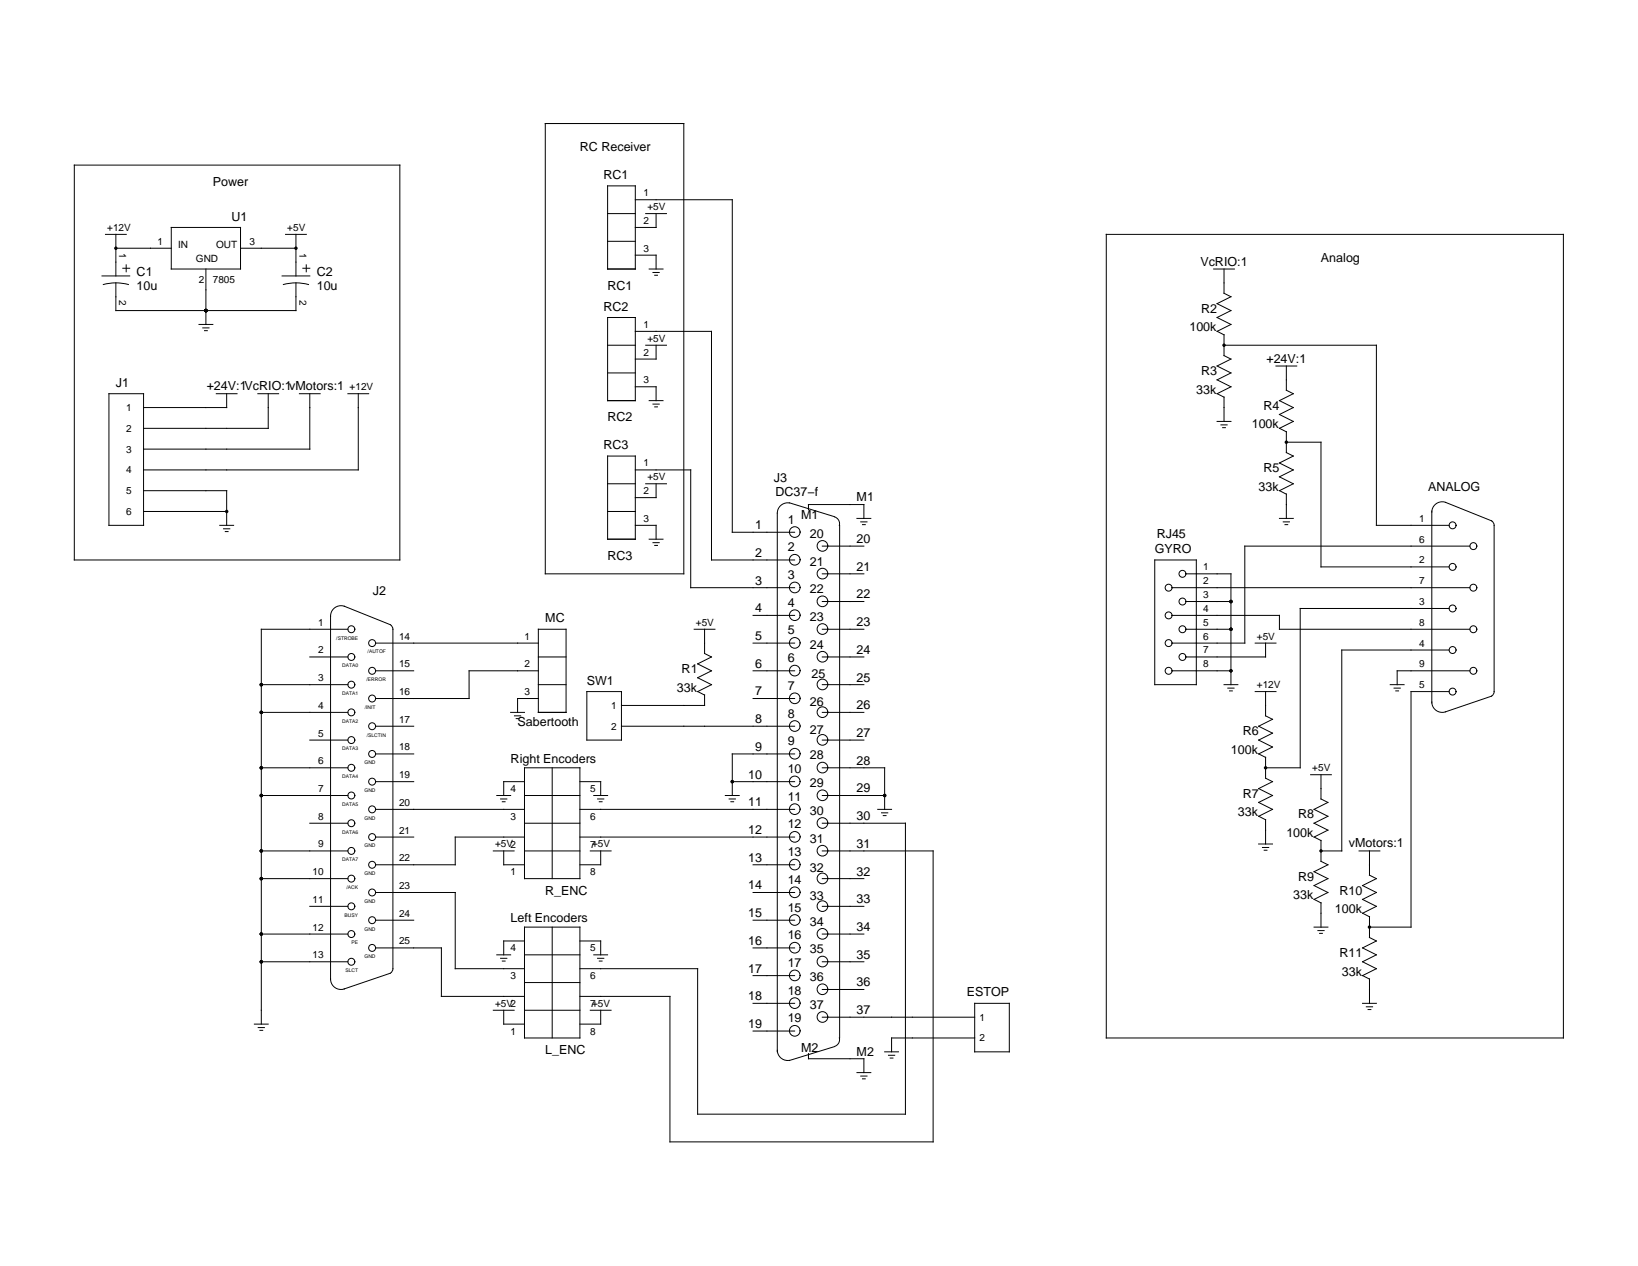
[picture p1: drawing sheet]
<svg xmlns="http://www.w3.org/2000/svg" width="279mm" height="216mm" viewBox="0 0 279 216" stroke-linecap="round" stroke-linejoin="round" font-family="sans-serif">
<g fill="none" stroke="#000" stroke-width=".17">
<path d="M12.7 28.2h55.5v67.3h-55.5zM18 40h3.5M19.8 40v7.1M29.2 38.8h11.8v7.1h-11.8zM48.7 40h3.6M50.5 40v7.1M93 21.1h23.6v76.8h-23.6zM103.6 31.7h4.8v14.2h-4.8zM103.6 36.4h4.8M108.4 34.1h16.5v56.7h10.6M110.1 36.4h3.6M111.9 36.4v2.4h-3.5"/>
<path d="M188.7 40h78v137h-78zM17.4 47.1h4.7M17.6 48.5a8.3 8.3 0 0 1 4.3 0M19.8 42.3h9.4M19.8 48.2v4.8h30.7v-4.8M20.9 45.7h1.2M21.5 45.2v1.2M33.9 55.3h2.4M34.6 55.9h1.1M34.9 56.4h.5M35.1 45.9v9.4M41 42.3h9.5"/>
<path d="M48.1 47.1h4.7M48.3 48.5a8.3 8.3 0 0 1 4.3 0M51.7 45.7h1.1M52.2 45.2v1.2M103.6 54.1h4.8v14.2h-4.8zM103.6 41.2h4.8M103.6 58.9h4.8M108.4 56.5h13v39h14.1M108.4 43.5h3.5v2.4M110.1 58.9h3.6M110.7 45.9h2.4M111.4 46.5h1"/>
<path d="M111.7 46.9h.4M111.9 58.9v2.3h-3.5M207 45.9h3.6M208.8 58.9h26v30.7h12.4M208.8 45.9v4.1l1.2 .6-2.4 1.2 2.4 1.2-2.4 1.1 2.4 1.2-2.4 1.2 1.2 .6M208.8 57.1v3.5l1.2 .6-2.4 1.2 2.4 1.2-2.4 1.2 2.4 1.2-2.4 1.1M18.6 67.1h5.9v22.5h-5.9zM36.9 67.1h3.5M38.7 67.1v2.4h-14.2M44 67.1h3.5M45.8 67.1v6h-21.3M51.1 67.1h3.5"/>
<path d="M52.8 67.1v9.5h-28.3M59.3 67.1h3.6M61.1 67.1v13h-36.6M103.6 77.8h4.8v14.2h-4.8zM103.6 63.6h4.8M108.4 66h3.5v2.3M110.7 68.3h2.4M111.4 68.9h1M111.7 69.4h.4M207.6 67.1l1.2 .6v4.2M207.6 71.9h2.4M208.3 72.5h1"/>
<path d="M208.5 72.9h.5M217.6 62.4h3.6M219.4 75.4h5.9v21.3h21.9M219.4 62.4v4.2l1.2 .5-2.4 1.2 2.4 1.2-2.4 1.2 2.4 1.2-2.4 1.2 1.2 .5M219.4 73.6v3.6l1.2 .6-2.4 1.2 2.4 1.1-2.4 1.2 2.4 1.2-2.4 1.2 1.2 .6v4.1M24.5 87.2h14.2M24.5 83.7h14.2v5.9M37.5 89.6h2.3M38.1 90.2h1.1M38.4 90.7h.5M103.6 82.5h4.8M103.6 87.2h4.8"/>
<path d="M108.4 80.1h9.4v20.1h17.7M108.4 89.6h3.5v2.4M110.1 82.5h3.6M110.7 92h2.4M111.4 92.5h1M111.7 93h.4M111.9 82.5v2.4h-3.5M134.6 85.8a1.77 1.77 0 0 0-2 1.7v91.9M134.7 85.8l7.6 2.3M137.9 86.9v-.9h9.5v2.4M140.3 93.1h7.1M140.3 97.9h7.1"/>
<path d="M142.4 88.2a1.19 1.19 0 0 1 .8 1.4M143.2 89.6v87.4M146.2 88.4h2.3M146.8 89h1.1M147.1 89.5h.5M197 95.5h7.1v21.3h-7.1zM202.3 97.9h7.7v18.9M218.2 88.4h2.4M218.9 89h1.1M219.2 89.5h.5M244.2 87.3a1.77 1.77 0 0 1 2.4-1.6l7.8 3.1 .4 .5 .1 28.6-.2 .6-.3 .2-7.8 2.7M244.2 87.2v32.7"/>
<path d="M250.7 93.1h-38.4v16.6h-12.4M44.6 116.8h14.7M52.8 112h6.5M58.7 103.4l7.9 3.1 .2 .2 .2 .6v57.9v.3l-.4 .5-7.9 2.6M58.8 103.4a1.77 1.77 0 0 0-2.4 1.7v61.9a1.77 1.77 0 0 0 2.4 1.6M59.3 107.3h-14.7v67.3M64.1 109.7h27.7M64.1 114.4h6.5M91.8 114.4h-11.8v4.7h-15.9M91.8 119.1h-3.5v2.4M91.8 107.3h4.8v14.2h-4.8zM91.8 112h4.8"/>
<path d="M91.8 116.8h4.8M100.1 117.9h5.9v8.3h-5.9zM118.4 107.3h3.6M120.2 118.5v1.8h-14.2M120.2 107.3v4.1l1.2 .6-2.4 1.2 2.4 1.2-2.4 1.2 2.4 1.2-2.4 1.1 1.2 .6M128.5 109.7h7M128.5 114.4h7M128.5 119.1h7M128.5 104.9h7M140.3 107.3h7.1M140.3 112h7.1M140.3 116.8h7.1"/>
<path d="M140.3 102.6h7.1M199.9 114.4h10.1M199.9 104.9h18.3v2.4h32.5M199.9 100.2h50.8M202.3 107.3h7.7M202.3 102.6h7.7M208.8 116.8h2.3M209.4 117.4h1.1M209.7 117.8h.5M214.1 109.7h3.5M214.1 117.9h3.5M215.9 109.7v2.3h-13.6"/>
<path d="M215.9 117.9v4.2l1.2 .6-2.4 1.1 2.4 1.2-2.4 1.2 2.4 1.2-2.4 1.2 1.2 .6M237.1 116.8h2.4M237.8 117.4h1.1M238.1 117.8h.5M244.2 119.7a1.77 1.77 0 0 0 2.4 1.7M247.2 110.9h-18.3v34.2h-3.6M247.2 103.8h-25.4v27.1h-5.9M247.2 117.9h-6.5v40.2h-7.1M250.7 114.4h-12.4v2.4M44.6 121.5h14.7M44.6 135.7h14.7M44.6 130.9h14.7"/>
<path d="M52.8 126.2h6.5M64.1 138h25.4M64.1 133.3h6.5M64.1 123.8h6.5M64.1 128.6h6.5M84.7 135.7h2.4M85.4 136.3h1.1M85.7 136.7h.5M87.1 121.5h2.4M87.8 122.1h1M88 122.6h.5M89.5 133.3h-3.6v2.4"/>
<path d="M89.5 135.7h9.4M89.5 130.9h9.4v18.9h-9.4zM94.2 130.9v18.9M98.9 138h36.6M98.9 133.3h3.6v2.4M101.3 135.7h2.3M101.9 136.3h1.1M102.2 136.7h.5M106 123.8h29.5M123.7 135.7h2.4M124.4 136.3h1M124.7 136.7h.4"/>
<path d="M124.9 133.3h10.6M135.5 128.6h-10.6v7.1M140.3 121.5h7.1M140.3 135.7h10.6M140.3 130.9h10.6v7.1M140.3 126.2h7.1M149.7 138h2.4M150.4 138.6h1M150.7 139.1h.4M215.9 129.1v3.6l1.2 .6-2.4 1.2 2.4 1.2-2.4 1.1 2.4 1.2-2.4 1.2 1.2 .6v4.1M223.6 132.1h3.5M225.3 132.1v4.2l1.2 .5-2.4 1.2 2.4 1.2-2.4 1.2 2.4 1.2-2.4 1.2"/>
<path d="M44.6 145.1h14.7M44.6 149.8h14.7M44.6 159.3h14.7M52.8 140.4h6.5M52.8 154.6h6.5M64.1 142.8h6.5M64.1 152.2h13.6v13h11.8M64.1 156.9h6.5M84.1 145.1h3.6M85.9 145.1v2.4h3.6M89.5 142.8h-11.8v4.7h-13.6M89.5 140.4h9.4"/>
<path d="M89.5 145.1h9.4M89.5 158.1h9.4v18.9h-9.4zM94.2 158.1v18.9M98.9 142.8h36.6M100.7 145.1h3.5M102.5 145.1v2.4h-3.6M128.5 147.5h7M128.5 152.2h7M128.5 156.9h7M140.3 140.4h14.1v49.6h-35.4v-24.8h-20.1M140.3 145.1h18.9v49.6h-44.9v-24.8h-15.4M140.3 149.8h7.1"/>
<path d="M140.3 159.3h7.1M140.3 154.6h7.1M214.7 143.9h2.4M215.3 144.5h1.1M215.6 145h.5M224.1 158.1h2.4M224.1 142.7l1.2 .6v3.6l1.2 .6-2.4 1.2 2.4 1.1-2.4 1.2 2.4 1.2-2.4 1.2 1.2 .6M224.8 158.7h1.1M225.1 159.2h.5M225.3 154v4.1M231.8 145.1h3.6M233.6 145.1v4.1l1.2 .6-2.4 1.2 2.4 1.2-2.4 1.2 2.4 1.2-2.4 1.1 1.2 .6v3.6l1.2 .6-2.4 1.2 2.4 1.1-2.4 1.2 2.4 1.2-2.4 1.2"/>
<path d="M43.4 174.6h2.4M44 175.2h1.1M44.3 175.7h.5M44.6 164h14.7M64.1 161.7h11.2v8.2h14.2M84.1 172.3h3.6M84.7 162.8h2.4M85.4 163.4h1.1M85.7 163.9h.5M85.9 172.3v2.3h3.6M89.5 160.5h-3.6v2.3M89.5 167.6h9.4"/>
<path d="M89.5 162.8h9.4M89.5 172.3h9.4M98.9 160.5h3.6v2.3M100.7 172.3h3.5M101.3 162.8h2.3M101.9 163.4h1.1M102.2 163.9h.5M102.5 172.3v2.3h-3.6M128.5 161.7h7M128.5 166.4h7M128.5 171.1h7M128.5 175.8h7"/>
<path d="M132.6 179.1a1.77 1.77 0 0 0 2 1.7M137.9 179.7v.9h9.5v2.3M140.3 164h7.1M140.3 168.7h7.1M140.3 173.5h26M142.3 178.5l-7.6 2.4M143.2 177v.2a1.19 1.19 0 0 1-.8 1.2M150.9 179.4h2.4M151.5 180h1.1M166.3 177h-14.2v2.4M166.3 171.1h5.9v8.3h-5.9zM232.4 171.1h2.4"/>
<path d="M232.4 166.4l1.2 .6M233.1 171.7h1M233.4 172.2h.4M233.6 166.9v4.2M146.2 182.9h2.3M146.8 183.5h1.1M147.1 184h.5M151.8 180.4h.5"/>
<circle cx="135.6" cy="90.7" r=".91"/>
<circle cx="135.6" cy="95.5" r=".91"/>
<circle cx="140.3" cy="97.8" r=".91"/>
<circle cx="140.3" cy="93.1" r=".91"/>
<circle cx="201.7" cy="97.9" r=".59"/>
<circle cx="247.8" cy="89.6" r=".59"/>
<circle cx="247.8" cy="96.7" r=".59"/>
<circle cx="251.3" cy="93.1" r=".59"/>
<circle cx="59.9" cy="112" r=".59"/>
<circle cx="59.9" cy="107.3" r=".59"/>
<circle cx="59.9" cy="116.8" r=".59"/>
<circle cx="63.5" cy="119.1" r=".59"/>
<circle cx="63.5" cy="114.4" r=".59"/>
<circle cx="63.5" cy="109.7" r=".59"/>
<circle cx="135.6" cy="109.6" r=".91"/>
<circle cx="135.6" cy="114.4" r=".91"/>
<circle cx="135.6" cy="119.1" r=".91"/>
<circle cx="135.6" cy="104.9" r=".91"/>
<circle cx="135.6" cy="100.2" r=".91"/>
<circle cx="140.3" cy="102.5" r=".91"/>
<circle cx="140.3" cy="116.7" r=".91"/>
<circle cx="140.3" cy="107.3" r=".91"/>
<circle cx="140.3" cy="112" r=".91"/>
<circle cx="199.3" cy="104.9" r=".59"/>
<circle cx="199.3" cy="114.4" r=".59"/>
<circle cx="199.3" cy="100.2" r=".59"/>
<circle cx="199.3" cy="109.7" r=".59"/>
<circle cx="201.7" cy="112" r=".59"/>
<circle cx="201.7" cy="107.3" r=".59"/>
<circle cx="201.7" cy="102.6" r=".59"/>
<circle cx="247.8" cy="117.9" r=".59"/>
<circle cx="247.8" cy="110.9" r=".59"/>
<circle cx="247.8" cy="103.8" r=".59"/>
<circle cx="251.3" cy="114.4" r=".59"/>
<circle cx="251.3" cy="107.3" r=".59"/>
<circle cx="251.3" cy="100.2" r=".59"/>
<circle cx="59.9" cy="126.2" r=".59"/>
<circle cx="59.9" cy="135.7" r=".59"/>
<circle cx="59.9" cy="121.5" r=".59"/>
<circle cx="59.9" cy="130.9" r=".59"/>
<circle cx="63.5" cy="133.3" r=".59"/>
<circle cx="63.5" cy="138" r=".59"/>
<circle cx="63.5" cy="128.6" r=".59"/>
<circle cx="63.5" cy="123.8" r=".59"/>
<circle cx="135.6" cy="138" r=".91"/>
<circle cx="135.6" cy="123.8" r=".91"/>
<circle cx="135.6" cy="128.5" r=".91"/>
<circle cx="135.6" cy="133.3" r=".91"/>
<circle cx="140.3" cy="130.9" r=".91"/>
<circle cx="140.3" cy="135.6" r=".91"/>
<circle cx="140.3" cy="121.5" r=".91"/>
<circle cx="140.3" cy="126.2" r=".91"/>
<circle cx="59.9" cy="149.8" r=".59"/>
<circle cx="59.9" cy="159.3" r=".59"/>
<circle cx="59.9" cy="145.1" r=".59"/>
<circle cx="59.9" cy="140.4" r=".59"/>
<circle cx="59.9" cy="154.6" r=".59"/>
<circle cx="63.5" cy="142.8" r=".59"/>
<circle cx="63.5" cy="156.9" r=".59"/>
<circle cx="63.5" cy="152.2" r=".59"/>
<circle cx="63.5" cy="147.5" r=".59"/>
<circle cx="135.6" cy="152.2" r=".91"/>
<circle cx="135.6" cy="142.7" r=".91"/>
<circle cx="135.6" cy="156.9" r=".91"/>
<circle cx="135.6" cy="147.4" r=".91"/>
<circle cx="140.3" cy="159.3" r=".91"/>
<circle cx="140.3" cy="145.1" r=".91"/>
<circle cx="140.3" cy="154.5" r=".91"/>
<circle cx="140.3" cy="149.8" r=".91"/>
<circle cx="140.3" cy="140.4" r=".91"/>
<circle cx="59.9" cy="164" r=".59"/>
<circle cx="63.5" cy="161.7" r=".59"/>
<circle cx="135.6" cy="175.8" r=".91"/>
<circle cx="135.6" cy="161.6" r=".91"/>
<circle cx="135.6" cy="166.3" r=".91"/>
<circle cx="135.6" cy="171.1" r=".91"/>
<circle cx="140.3" cy="168.7" r=".91"/>
<circle cx="140.3" cy="173.4" r=".91"/>
<circle cx="140.3" cy="164" r=".91"/>
</g>
<g fill="#000">
<circle cx="19.8" cy="42.3" r=".3"/>
<circle cx="35.1" cy="53" r=".3"/>
<circle cx="50.5" cy="42.3" r=".3"/>
<circle cx="208.8" cy="58.9" r=".3"/>
<circle cx="219.4" cy="75.4" r=".3"/>
<circle cx="38.7" cy="87.2" r=".3"/>
<circle cx="44.6" cy="116.8" r=".3"/>
<circle cx="210" cy="102.6" r=".3"/>
<circle cx="210" cy="107.3" r=".3"/>
<circle cx="210" cy="114.4" r=".3"/>
<circle cx="44.6" cy="135.7" r=".3"/>
<circle cx="44.6" cy="130.9" r=".3"/>
<circle cx="44.6" cy="121.5" r=".3"/>
<circle cx="124.9" cy="133.3" r=".3"/>
<circle cx="150.9" cy="135.7" r=".3"/>
<circle cx="215.9" cy="130.9" r=".3"/>
<circle cx="44.6" cy="159.3" r=".3"/>
<circle cx="44.6" cy="145.1" r=".3"/>
<circle cx="44.6" cy="149.8" r=".3"/>
<circle cx="225.3" cy="145.1" r=".3"/>
<circle cx="233.6" cy="158.1" r=".3"/>
<circle cx="44.6" cy="164" r=".3"/>
</g>
<g font-size="2.1">
<text x="98.9" y="25.8">RC Receiver</text>
<text x="36.3" y="31.7">Power</text>
<text x="102.9" y="30.5">RC1</text>
<text x="39.5" y="37.6">U1</text>
<text x="23.3" y="47.1">C1</text>
<text x="54" y="47.1">C2</text>
<text x="204.8" y="45.3">VcRIO:1</text>
<text x="225.3" y="44.7">Analog</text>
<text x="23.3" y="49.4">10u</text>
<text x="54" y="49.4">10u</text>
<text x="102.9" y="53">RC2</text>
<text x="103.6" y="49.4">RC1</text>
<text x="204.9" y="53.3">R2</text>
<text x="202.9" y="56.5">100k</text>
<text x="19.8" y="66">J1</text>
<text x="204.9" y="64">R3</text>
<text x="216" y="61.8">+24V:1</text>
<text x="35.3" y="66.6">+24V:1VcRIO:1vMotors:1</text>
<text x="103.6" y="71.9">RC2</text>
<text x="204.1" y="67.1">33k</text>
<text x="215.5" y="69.9">R4</text>
<text x="102.9" y="76.6">RC3</text>
<text x="213.5" y="73">100k</text>
<text x="132" y="82.2">J3</text>
<text x="214.7" y="83.7">33k</text>
<text x="215.5" y="80.5">R5</text>
<text x="243.6" y="83.7">ANALOG</text>
<text x="132.3" y="84.6">DC37−f</text>
<text x="134.4" y="89.3">1</text>
<text x="136.7" y="88.5">M1</text>
<text x="146.1" y="85.5">M1</text>
<text x="103.6" y="95.5">RC3</text>
<text x="128.8" y="90.2">1</text>
<text x="128.8" y="95">2</text>
<text x="134.4" y="94">2</text>
<text x="138.1" y="91.7">20</text>
<text x="146.1" y="92.6">20</text>
<text x="197" y="94.3">GYRO</text>
<text x="197.3" y="91.7">RJ45</text>
<text x="63.6" y="101.4">J2</text>
<text x="128.8" y="99.7">3</text>
<text x="134.4" y="98.7">3</text>
<text x="138.1" y="96.4">21</text>
<text x="138.1" y="101.2">22</text>
<text x="146.1" y="97.3">21</text>
<text x="93" y="106.1">MC</text>
<text x="128.8" y="104.4">4</text>
<text x="134.4" y="103.5">4</text>
<text x="138.1" y="105.9">23</text>
<text x="146.1" y="102.1">22</text>
<text x="146.1" y="106.8">23</text>
<text x="128.8" y="109.1">5</text>
<text x="128.8" y="113.9">6</text>
<text x="134.4" y="108.2">5</text>
<text x="134.4" y="112.9">6</text>
<text x="138.1" y="110.6">24</text>
<text x="146.1" y="111.5">24</text>
<text x="100.1" y="116.8">SW1</text>
<text x="115.5" y="117.9">33k</text>
<text x="116.3" y="114.8">R1</text>
<text x="128.8" y="118.6">7</text>
<text x="134.4" y="117.6">7</text>
<text x="138.4" y="115.6">25</text>
<text x="146.1" y="116.2">25</text>
<text x="88.3" y="123.8">Sabertooth</text>
<text x="128.8" y="123.3">8</text>
<text x="134.4" y="122.4">8</text>
<text x="138.1" y="120.4">26</text>
<text x="138.1" y="125.1">27</text>
<text x="146.1" y="121">26</text>
<text x="146.1" y="125.7">27</text>
<text x="212" y="125.4">R6</text>
<text x="87.1" y="130.1">Right Encoders</text>
<text x="128.8" y="128">9</text>
<text x="134.4" y="131.8">10</text>
<text x="134.4" y="127.1">9</text>
<text x="138.1" y="129.5">28</text>
<text x="146.1" y="130.4">28</text>
<text x="210" y="128.6">100k</text>
<text x="127.6" y="132.8">10</text>
<text x="127.6" y="137.5">11</text>
<text x="134.4" y="136.5">11</text>
<text x="138.1" y="134.2">29</text>
<text x="146.1" y="135.1">29</text>
<text x="212" y="136">R7</text>
<text x="127.6" y="142.2">12</text>
<text x="134.4" y="141.3">12</text>
<text x="138.1" y="139">30</text>
<text x="138.1" y="143.7">31</text>
<text x="146.1" y="139.9">30</text>
<text x="211.1" y="139.2">33k</text>
<text x="219.4" y="142.8">100k</text>
<text x="221.4" y="139.6">R8</text>
<text x="127.6" y="146.9">13</text>
<text x="134.4" y="146">13</text>
<text x="138.1" y="148.7">32</text>
<text x="146.1" y="144.6">31</text>
<text x="146.1" y="149.3">32</text>
<text x="230.1" y="144.5">vMotors:1</text>
<text x="93" y="152.6">R_ENC</text>
<text x="127.6" y="151.7">14</text>
<text x="134.4" y="150.7">14</text>
<text x="134.4" y="155.5">15</text>
<text x="138.1" y="153.4">33</text>
<text x="146.1" y="154">33</text>
<text x="220.6" y="153.4">33k</text>
<text x="221.4" y="150.2">R9</text>
<text x="227.7" y="155.7">100k</text>
<text x="228.5" y="152.6">R10</text>
<text x="87.1" y="157.3">Left Encoders</text>
<text x="127.6" y="156.4">15</text>
<text x="127.6" y="161.1">16</text>
<text x="134.4" y="160.2">16</text>
<text x="138.1" y="157.9">34</text>
<text x="146.1" y="158.8">34</text>
<text x="127.6" y="165.8">17</text>
<text x="134.4" y="164.9">17</text>
<text x="138.1" y="162.6">35</text>
<text x="138.1" y="167.3">36</text>
<text x="146.1" y="163.5">35</text>
<text x="228.5" y="163.2">R11</text>
<text x="228.9" y="166.4">33k</text>
<text x="127.6" y="170.6">18</text>
<text x="134.4" y="169.6">18</text>
<text x="138.1" y="172.1">37</text>
<text x="146.1" y="168.2">36</text>
<text x="146.1" y="172.9">37</text>
<text x="164.9" y="169.9">ESTOP</text>
<text x="93" y="179.8">L_ENC</text>
<text x="127.6" y="175.3">19</text>
<text x="134.4" y="174.4">19</text>
<text x="136.7" y="179.4">M2</text>
<text x="146.1" y="180">M2</text>
</g>
<g font-size="1.7">
<text x="109.8" y="33.5">1</text>
<text x="110.4" y="35.8">+5V</text>
<text x="18.3" y="39.4">+12V</text>
<text x="26.9" y="41.7">1</text>
<text x="42.6" y="41.7">3</text>
<text x="49" y="39.4">+5V</text>
<text x="109.8" y="38.2">2</text>
<text x="20.4" y="43.2" transform="rotate(90 20.4 43.2)">1</text>
<text x="30.4" y="42.3">IN</text>
<text x="33.4" y="44.7">GND</text>
<text x="36.9" y="42.3">OUT</text>
<text x="51.1" y="43.2" transform="rotate(90 51.1 43.2)">1</text>
<text x="109.8" y="42.9">3</text>
<text x="20.4" y="51.2" transform="rotate(90 20.4 51.2)">2</text>
<text x="33.9" y="48.2">2</text>
<text x="36.3" y="48.2">7805</text>
<text x="51.1" y="51.2" transform="rotate(90 51.1 51.2)">2</text>
<text x="109.8" y="55.9">1</text>
<text x="110.4" y="58.3">+5V</text>
<text x="109.8" y="60.6">2</text>
<text x="109.8" y="65.4">3</text>
<text x="21.5" y="70.1">1</text>
<text x="59.6" y="66.6">+12V</text>
<text x="21.5" y="73.6">2</text>
<text x="21.5" y="77.2">3</text>
<text x="21.5" y="80.7">4</text>
<text x="109.8" y="79.5">1</text>
<text x="110.4" y="81.9">+5V</text>
<text x="21.5" y="87.8">6</text>
<text x="21.5" y="84.3">5</text>
<text x="109.8" y="84.3">2</text>
<text x="109.8" y="89">3</text>
<text x="242.1" y="89">1</text>
<text x="242.1" y="92.5">6</text>
<text x="205.2" y="97.3">1</text>
<text x="205.2" y="99.6">2</text>
<text x="205.2" y="102">3</text>
<text x="242.1" y="99.6">7</text>
<text x="242.1" y="96.1">2</text>
<text x="54.3" y="106.7">1</text>
<text x="118.7" y="106.7">+5V</text>
<text x="205.2" y="104.4">4</text>
<text x="205.2" y="106.7">5</text>
<text x="242.1" y="106.7">8</text>
<text x="242.1" y="103.2">3</text>
<text x="54.3" y="111.4">2</text>
<text x="68.1" y="113.8">15</text>
<text x="68.1" y="109.1">14</text>
<text x="89.5" y="109.1">1</text>
<text x="89.5" y="113.8">2</text>
<text x="205.2" y="109.1">6</text>
<text x="205.2" y="111.4">7</text>
<text x="205.2" y="113.8">8</text>
<text x="214.4" y="109.1">+5V</text>
<text x="242.1" y="113.8">9</text>
<text x="242.1" y="110.3">4</text>
<text x="54.3" y="116.2">3</text>
<text x="68.1" y="118.5">16</text>
<text x="89.5" y="118.5">3</text>
<text x="214.4" y="117.4">+12V</text>
<text x="242.1" y="117.4">5</text>
<text x="54.3" y="125.6">5</text>
<text x="54.3" y="120.9">4</text>
<text x="68.1" y="123.3">17</text>
<text x="104.2" y="124.4">2</text>
<text x="104.2" y="120.9">1</text>
<text x="54.3" y="130.3">6</text>
<text x="68.1" y="128">18</text>
<text x="223.8" y="131.5">+5V</text>
<text x="54.3" y="135.1">7</text>
<text x="68.1" y="137.4">20</text>
<text x="68.1" y="132.7">19</text>
<text x="87.1" y="135.1">4</text>
<text x="100.7" y="135.1">5</text>
<text x="54.3" y="139.8">8</text>
<text x="68.1" y="142.2">21</text>
<text x="87.1" y="139.8">3</text>
<text x="100.7" y="139.8">6</text>
<text x="53.3" y="149.2">10</text>
<text x="54.3" y="144.5">9</text>
<text x="68.1" y="146.9">22</text>
<text x="84.4" y="144.5">+5V2</text>
<text x="87.1" y="149.3">1</text>
<text x="100.7" y="144.6">7+5V</text>
<text x="100.7" y="149.3">8</text>
<text x="53.3" y="154">11</text>
<text x="68.1" y="151.6">23</text>
<text x="53.3" y="158.7">12</text>
<text x="68.1" y="161.1">25</text>
<text x="68.1" y="156.3">24</text>
<text x="53.3" y="163.4">13</text>
<text x="87.1" y="167">3</text>
<text x="87.1" y="162.3">4</text>
<text x="100.7" y="162.3">5</text>
<text x="100.7" y="167">6</text>
<text x="84.4" y="171.7">+5V2</text>
<text x="100.7" y="171.7">7+5V</text>
<text x="87.1" y="176.5">1</text>
<text x="100.7" y="176.5">8</text>
<text x="167.1" y="177.6">2</text>
<text x="167.1" y="174.1">1</text>
</g>
<g font-size=".9">
<text x="57.4" y="109.1">/STROBE</text>
<text x="58.4" y="113.8">DATA0</text>
<text x="62.7" y="111.4">/AUTOF</text>
<text x="58.4" y="118.5">DATA1</text>
<text x="62.5" y="116.2">/ERROR</text>
<text x="58.4" y="123.3">DATA2</text>
<text x="62.2" y="120.9">/INIT</text>
<text x="62.6" y="125.6">/SLCTIN</text>
<text x="58.4" y="128">DATA3</text>
<text x="62.2" y="130.3">GND</text>
<text x="58.4" y="137.4">DATA5</text>
<text x="58.4" y="132.7">DATA4</text>
<text x="62.2" y="135.1">GND</text>
<text x="58.4" y="142.2">DATA6</text>
<text x="62.2" y="139.8">GND</text>
<text x="58.4" y="146.9">DATA7</text>
<text x="62.2" y="149.2">GND</text>
<text x="62.2" y="144.5">GND</text>
<text x="59.1" y="151.6">/ACK</text>
<text x="62.2" y="154">GND</text>
<text x="58.8" y="156.3">BUSY</text>
<text x="60" y="161.1">PE</text>
<text x="62.2" y="158.7">GND</text>
<text x="58.9" y="165.8">SLCT</text>
<text x="62.2" y="163.4">GND</text>
</g>
</svg>
